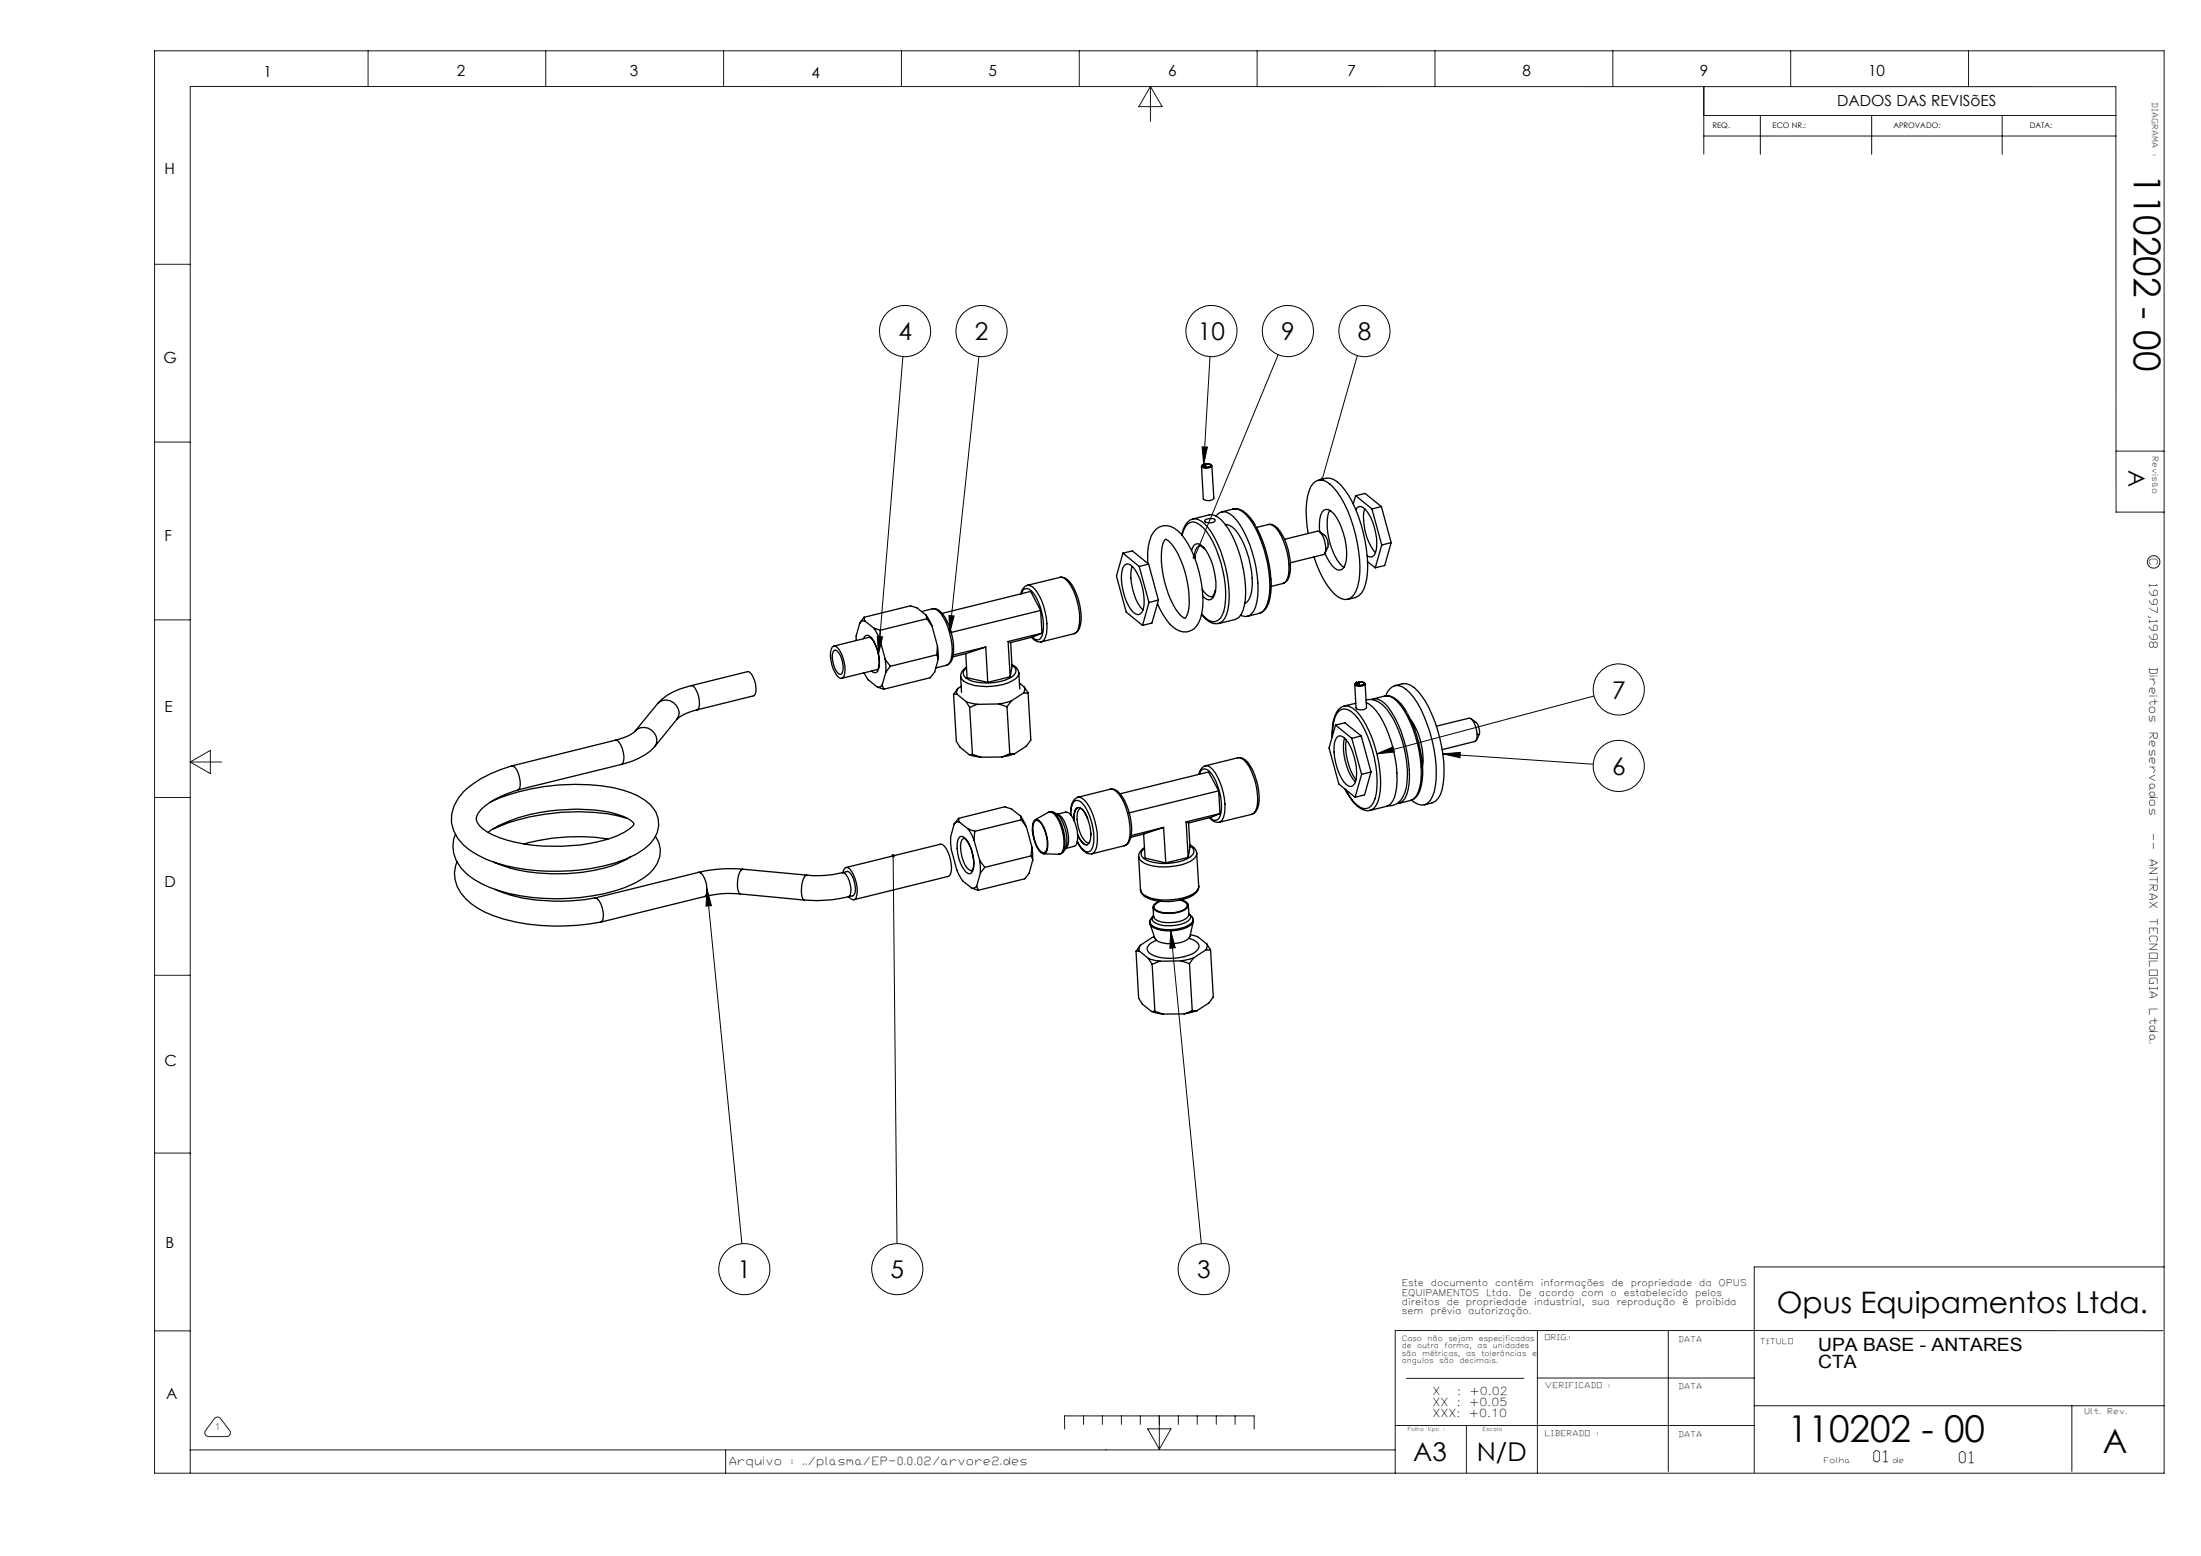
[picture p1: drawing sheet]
<svg xmlns="http://www.w3.org/2000/svg" width="420mm" height="297mm" viewBox="0 0 420 297" stroke-linecap="round" stroke-linejoin="round" font-family="sans-serif">
<g fill="none" stroke="#000" stroke-width=".19">
<path d="M172.3 68l-4.7 56.8M186.8 68l-5.6 52.8M230.9 68.1l-1.2 20.5M243.9 67.7l-16 38.7M259 67.9l-6.7 23.6M229.4 85.3h1l-.7 3.3zM181.1 117.5l1 .1-.9 3.2zM167.4 121.5l1 .1-.8 3.2zM304.2 132.9l-41.5 11M262.7 143.9l3.1-1.3 .3 .9zM275.3 143.9l3.4-.3-.1 1zM275.3 143.9l28.7 2"/>
<path d="M134.9 169.6l.8 3.3-1 .1zM134.9 169.6l6.7 67.8M170.4 163.4l.8 74M223.4 177.7l.9 3.2-1.1 .1zM223.4 177.7l5.8 59.7"/>
<circle cx="172.7" cy="63.2" r="4.9"/>
<circle cx="187.3" cy="63.2" r="4.9"/>
<circle cx="231.2" cy="63.2" r="4.9"/>
<circle cx="245.8" cy="63.2" r="4.9"/>
<circle cx="260.4" cy="63.2" r="4.9"/>
<circle cx="308.9" cy="131.6" r="4.9"/>
<circle cx="308.9" cy="146.2" r="4.9"/>
<circle cx="142" cy="242.2" r="4.9"/>
<circle cx="171.2" cy="242.2" r="4.9"/>
<circle cx="229.7" cy="242.2" r="4.9"/>
</g>
<g fill="none" stroke="#191924" stroke-width=".19">
<path d="M29.5 9.7h383.5v271.5h-383.5zM70.2 9.7v6.8M104.1 9.7v6.8M138.1 9.7v6.8M172 9.7v6.8M206 9.7v6.8M219.5 16.5v6.7M219.5 16.5l2.3 3.9h-4.5zM239.9 9.7v6.8M273.8 9.7v6.8M307.8 9.7v6.8M325.1 16.5v12.9"/>
<path d="M341.7 9.7v6.8M375.6 9.7v6.8M325.1 22h78.7M325.1 26h78.7M335.9 22v7.5M357.2 22v7.5M382.1 22v7.5M29.5 50.4h6.8M29.5 84.4h6.8M403.8 86.1h9.2M413 97.8h-9.2v-81.3h-367.5v264.6M29.5 118.3h6.8"/>
<path d="M29.5 152.2h6.8M36.3 145.4h6M36.3 145.4l3.8-2.2v4.5zM29.5 186.2h6.8M29.5 220.1h6.8M29.5 254h6.8M293.4 254v27.2M318.3 254v26.9M412.7 254h-146.5v27.2M413 241.8h-78.2v39.3M36.3 276.8h229.9M40.9 270.8a.74 .74 0 0 1 1.2 0l1.7 2.2a.72 .72 0 0 1 .1 .8 .72 .72 0 0 1-.6 .4h-3.5a.73 .73 0 0 1-.6-1.2z"/>
<path d="M138.5 276.8v4.4M203.2 272.8l-.1-2.5h36.2v2.5M206.8 270.3v1.6M210.4 270.3v1.6M214 270.3v1.6M217.6 270.3v1.6M219 272.7h4.4l-2.2 3.9zM221.2 270.3v6.4M224.9 270.3v1.6M228.5 270.3v1.6M232.1 270.3v1.6M235.7 270.3v1.6"/>
<path d="M266.2 272.1h68.6M268.4 263.1h22.4M279.8 272.1v9M293.4 263h41.4M334.8 268.3h78.2M395.4 268.3v12.5"/>
<circle cx="411" cy="107.2" r="1.19"/>
</g>
<path d="M167.4 121.5l1 .1-.8 3.2zM181.1 117.5l1 .1-.9 3.2zM229.4 85.3h1l-.7 3.3zM227.7 106.1l-.1 .3 .1 .2 .2-.2-.1 .3a.35 .35 0 0 0 .5-.4 .35 .35 0 0 0-.6-.2zM252.1 91.2a.37 .37 0 0 0 .1 .6l.1-.3-.1 .3a.35 .35 0 0 0 .4-.4 .35 .35 0 0 0-.5-.2zM262.7 143.9l3.1-1.3 .3 .9zM275.3 143.9l3.4-.3-.1 1zM223.4 177.7l.9 3.2-1.1 .1zM170.3 163.1a.34 .34 0 0 0-.1 .5 .34 .34 0 0 0 .5-.1 .34 .34 0 0 0-.3-.5v.4v-.4zM134.9 169.6l.8 3.3-1 .1z" fill="#000"/>
<g fill="none" stroke="#000" stroke-width=".25">
<path d="M227.6 99.1a3.5 3.5 0 0 0-2.1 3M227.6 99.1a2.61 2.61 0 0 1 2.3 .9 21.5 21.5 0 0 1 4.6 12.6 10.8 10.8 0 0 1-.8 5.4 2 2 0 0 1-2.9 .7l-1.5-1.4M227.6 99.1l3.2-.8a2.53 2.53 0 0 1 2.2 .9 19.7 19.7 0 0 1 4.5 11.2 11.8 11.8 0 0 1-.6 6.9l-.5 .5-.7 .4-3.2 .8M229.7 88.6h.1M229.7 88.6l.1 .1v.4M229.9 99.3a1.69 1.69 0 0 1 2 0 1.33 1.33 0 0 1-2 .1zM230 88.6h.1M230 88.6v.6M230 88.6l.1 .6M230.1 88.5l-.1 .1M230.1 88.5a.73 .73 0 0 1 1 .4l-.8 .3a.84 .84 0 0 1-.9-.3l.3-.3M230.1 88.5h.1"/>
<path d="M230.2 88.5l.6 .1 .3 .2a1.15 1.15 0 0 1-1.7 .1l.3-.3M230.2 88.5l-.2 .1M231.1 88.7l.1 .2a1.37 1.37 0 0 1-1.9 .1l.1-.2M231.2 88.9l.4 6.2a1.4 1.4 0 0 1-2 .1l-.3-6.2M232.1 98.5a1.72 1.72 0 0 1 2.6-.4 12.7 12.7 0 0 1 3.8 5.9 22.4 22.4 0 0 1 1.3 11 3.4 3.4 0 0 1-1.5 2.6l-.6 .1-1-.3M235.3 97.2a2.6 2.6 0 0 1 2.5 .8l.7 .7 1.1 1.6M235.3 97.2h.1M235.3 97.2a2.53 2.53 0 0 1 2.3 .9 19.6 19.6 0 0 1 4.3 9.7 15.2 15.2 0 0 1-.1 7.6 2.58 2.58 0 0 1-1.4 1.7M235.3 97.2l-2.2 .5M251.6 91.6a3.3 3.3 0 0 1 4.3 1.1 23.2 23.2 0 0 1 4.8 12.1 14.7 14.7 0 0 1-.5 7.7 3.1 3.1 0 0 1-3 1.9M252.3 97.7a1.06 1.06 0 0 1 1.7-.1 10.6 10.6 0 0 1 2.9 6.4 7.7 7.7 0 0 1-.5 4.3 1.09 1.09 0 0 1-1.7 .1 7.9 7.9 0 0 1-1.9-2.8 2.58 2.58 0 0 0 0-3.4l-1-.7v-.5a5.5 5.5 0 0 1 .5-3.3zM253.8 97.4a9.3 9.3 0 0 0 .1 6.6 7.9 7.9 0 0 0 2.6 4.3"/>
<path d="M258.7 94.6l-.5 1.6M258.7 94.6l3.1 2.6M258.7 94.6l1.8-.4 3.1 2.5M258.7 97.3l.2-.4a1.1 1.1 0 0 1 1.7 .4 10.7 10.7 0 0 1 1.9 8l-.2 .6a.9 .9 0 0 1-1.4 .2M260.4 97.1a10.3 10.3 0 0 0 2.1 8.4M261.8 97.2l1.9 6.8M263.6 96.7l-1.8 .5M263.6 96.7l1.9 6.9M164.1 118.9l-.7 2.5v.9M164.9 117.8l-.8 1.1M164.9 117.8l.1 .7M165 118.5a.96 .96 0 0 0-.9 .4"/>
<path d="M165 118.5l1.8 1.4M166.8 119.9l1.1 2M166.8 119.9l1.2 .4M175.9 116.7l2-.5a1.78 1.78 0 0 1 1.7 1 12.5 12.5 0 0 1 1.9 8.6l-.2 .6-.3 .4-.4 .2M176.7 117.4l1.1 2M176.7 117.4l-1.7-1.4-1.3-.4-8.8 2.2M176.7 117.4l.1 .7M176.8 118.1l1 1.3M176.8 118.1l-8.8 2.2M177.8 119.4l1.1 3.9M177.9 116.2a1.74 1.74 0 0 1 1.9 .9 11 11 0 0 1 1.9 8.8 1.52 1.52 0 0 1-1.1 1.1M194.9 113.3l.2-.5 .4-.4a1.47 1.47 0 0 1 1.7 .9 10.8 10.8 0 0 1 1.6 8.1l-.3 .5a1.06 1.06 0 0 1-1.5-.3"/>
<path d="M196 111.7a1.72 1.72 0 0 0-1.2 1.6M196 111.7a2.06 2.06 0 0 1 1.9 1.4 12.7 12.7 0 0 1 1.8 7.8 1.67 1.67 0 0 1-1 1.6M196 111.7l6.3-1.5a1.57 1.57 0 0 1 1.6 1 12.2 12.2 0 0 1 1.9 8.5l-.2 .7-.3 .4-.4 .2-6.2 1.5M198.6 116.5l-17.1 4.2M198.6 116.5l-1.9-3.6-16.9 4.2M198.6 116.5l.2 4.4M202.2 110.2a1.91 1.91 0 0 1 1.9 .9 12 12 0 0 1 2.1 8.1 1.89 1.89 0 0 1-1.3 1.8M214.3 105.6l1.8-.4 3.1 2.5M214.3 105.6l-1.3 4.4 1.9 6.8 3.1 2.6M214.3 105.6l3.1 2.5M214.6 107.9a1.1 1.1 0 0 1 1.7 .4 10.8 10.8 0 0 1 1.9 8l-.6 .9a1.39 1.39 0 0 1-1.8-.8 10.6 10.6 0 0 1-1.5-8zM216 108.1a10.4 10.4 0 0 0 2.1 8.3"/>
<path d="M217.4 108.1l1.9 6.9M219 107.6a9.5 9.5 0 0 1 1.1-6 2.91 2.91 0 0 1 4.7-.3 17.2 17.2 0 0 1 4.3 9.2 14.3 14.3 0 0 1-.4 8.3 3 3 0 0 1-5.1 .6 13 13 0 0 1-2.7-4.2M219.2 107.7l-1.8 .4M219.2 107.7l1.9 6.8M219.3 115l-1.3 4.4M221.1 114.5l-1.8 .5M221.1 114.5l-1.3 4.4-1.8 .5M222.3 103l.2-.1 .5 .3a13.6 13.6 0 0 1 3.4 7.1 14.4 14.4 0 0 1 .1 7.1l-.4 .6-.6-.4a15.9 15.9 0 0 1-3.7-9.1l-.2-1.2a8.8 8.8 0 0 1 .5-4zM225.6 102.2a2.76 2.76 0 0 1 2.1-2.6 5.5 5.5 0 0 1 3.2 2.8 21 21 0 0 1 2.6 14.3 2.13 2.13 0 0 1-2.3 1.9l-.6-.2-1.3-1.2M227.4 105.1a1.2 1.2 0 0 1 1.7-1.1 8.9 8.9 0 0 1 2.8 6l.1 1.1a4.6 4.6 0 0 1-.6 3.1 1.15 1.15 0 0 1-1.9-.4M229.4 112.5a2.4 2.4 0 0 0 1.8 1.4 1.39 1.39 0 0 0 .7-1.2M229.8 104.8a.96 .96 0 0 0-1-.6 2.25 2.25 0 0 0-.9 2.1"/>
<path d="M233.8 100.1a2.85 2.85 0 0 1 2.5 1.8 17.6 17.6 0 0 1 2.6 10.7 2.91 2.91 0 0 1-1.4 2.6M239.7 100.5a23.8 23.8 0 0 1 2.8 9.9M240.4 117.1l-2.4 .5M242 100.1a2.19 2.19 0 0 1 2 1.4 12.4 12.4 0 0 1 1.7 8.9l-.7 .9-2.4 .6M242 100.1l-2.3 .6M242.1 100.1a1.99 1.99 0 0 1 2.1 1.2 12.5 12.5 0 0 1 1.9 8.4 1.93 1.93 0 0 1-1.3 1.7M242.6 110.5v.3a8.4 8.4 0 0 1-1.3 5.7l-.9 .5M245.1 102.9l6.4-1.5a2.07 2.07 0 0 1 1.2 1.6 3.4 3.4 0 0 1-.1 2.8l-6.4 1.6M249.6 101.8a15.6 15.6 0 0 1 .6-9 2.16 2.16 0 0 1 3.6-.4 19 19 0 0 1 4.9 9.6 21.6 21.6 0 0 1 .4 9.9 3.3 3.3 0 0 1-1.8 2.5 2.87 2.87 0 0 1-2.7-1 17.3 17.3 0 0 1-3.9-7.1M260.9 107.2l1.5 1.2M263.7 104l-1.3 4.4M265.5 103.6l-1.8 .4"/>
<path d="M265.5 103.6l-1.3 4.3-1.8 .5M121.2 139.5l-.3 .4a9.1 9.1 0 0 1-3.5 1.4M121.2 139.5a2.42 2.42 0 0 1 3.2-.1 2.42 2.42 0 0 1 .6 3.1M125.5 134.3a2.43 2.43 0 0 1 2.9-.3 2.43 2.43 0 0 1 1.1 2.6l-.3 .7M125.5 134.3l-4.3 5.2M129.2 137.3l-4.2 5.2M131.9 130.9a12 12 0 0 0-6.4 3.4M131.9 130.9l10.8-2.7a1.25 1.25 0 0 1 1 1.1 4.8 4.8 0 0 1 .4 3.2l-.3 .3-10.8 2.7M131.9 130.9a1.18 1.18 0 0 1 1 1 3.9 3.9 0 0 1 .2 3.5l-.1 .1M133 135.5l-.4 .1a7.6 7.6 0 0 0-3.4 1.7M158.8 123.5l.3-.2a1.65 1.65 0 0 1 1.4 1.4 6.1 6.1 0 0 1 .5 4.4l-.2 .3-.3 .1a4.3 4.3 0 0 1-1.9-3.4 3.6 3.6 0 0 1 .2-2.6zM159.1 123.3l6.8-1.7a5.7 5.7 0 0 1 1.8 4.2 2.76 2.76 0 0 1-.3 2l-6.8 1.7"/>
<path d="M159.1 124.2l.3-.1a3.8 3.8 0 0 1 1.5 3.7l-.3 .9h-.3a3.7 3.7 0 0 1-1.5-3.1v-.6zM164.8 121.9l.4-.6a1.42 1.42 0 0 1 1.5 1 7.7 7.7 0 0 1 .9 5.5l-.2 .4-.3 .2h-.4l-.4-.3M164.9 128.4l.8 1.3 1.7 1.5M167.4 131.2l1.3 .3M167.9 121.9l1 3.9M168 120.3l-.1 1.6M168.3 130.7a.96 .96 0 0 1-.9 .5M168.3 130.7l.4 .8M168.9 125.8l1 1.4M168.9 125.8l.2 2.5M169.1 128.3l-.8 2.4M169.9 127.2l-.8 1.1"/>
<path d="M178.8 125l.2 .8M178.8 125l-8.9 2.2M178.9 123.3l.1 2.5M178.9 123.3l-.1 1.7M179 125.8l-.6 2.5-.9 1.1-8.8 2.1M180.6 127l-2 .5M182 132.5l.5 9 .7 1.1 1.7 1.4M182.6 132.5l1.8 1.4M182.6 132.5h-.6M182.8 131.4l-.3 .7 .1 .4M182.8 131.4l-.8 1.1M183.3 129.1l.2 3"/>
<path d="M183.4 131l-.6 .4M184.3 124.8l-2.5 .6M184.3 124.8l.2 4.6 4 .8M184.4 133.9l2.1 .5M184.4 133.9l.6 1.1M184.4 127.3a2.01 2.01 0 0 0-1.1 1.8M185 135l.6 9M186.5 134.4l-1.5 .6M188.1 123.5l.4 6.7M188.1 123.5l-6.2 1.5M188.1 123.5l-3.8 1.3M190.6 134.4h-4.1"/>
<path d="M190.6 134.4l1.6 .5M192.2 134.9l.5 9M192.4 122.4l.4 6.8M192.4 122.4l.5 .3M192.8 129.2l-4.3 1M192.9 122.7l.2 4.5-.3 2M193 133.8l-2.4 .6M193 133.8l-.8 1.1M193.1 126.9a1.88 1.88 0 0 1 1.3 1.5M193.1 127a1.16 1.16 0 0 1 .8 1 1.16 1.16 0 0 1-.7 1.1 10.1 10.1 0 0 1-8.3 .6 1.22 1.22 0 0 1-.7-2l.2-.2M194.4 128.4a1.67 1.67 0 0 1-1.2 1.5 10.5 10.5 0 0 1-9.3 .1l-.4-.4-.2-.5M194.4 128.4l.2 3.1"/>
<path d="M194.5 130.4l1 .8M195.3 132.3l-2.3 1.5M195.3 132.3h.9M195.5 131.2v.4l-.2 .7M195.5 131.2l.7 1.1M196.2 132.3l.5 8.9-.8 1.2-2.3 1.5M196.8 121.7a1.86 1.86 0 0 0 1.8 .8M198.6 122.5h.1M198.8 120.9l-6.4 1.5M198.8 120.9l-1.6 .7-4.3 1.1M254.8 138.4l-1.2 4.4 1.9 6.8 3.1 2.6M254.8 138.4l3.2 2.5"/>
<path d="M254.8 138.4l1.8-.4 3.2 2.5M256.5 134.8a2.64 2.64 0 0 0-1.8 1.9 11.5 11.5 0 0 0-.5 4M258.7 134.2l-2.2 .6a2.61 2.61 0 0 1 2.3 .9 21.5 21.5 0 0 1 4.6 12.6 8.5 8.5 0 0 1-1.2 6l-.8 .4M258.9 130.2l.1 .1M258.9 130.2v.1M258.9 130.3l.1 .5M259 130.3h.1M259.3 130.2h.1M259.3 130.2v.6M259.3 130.2v.1M259.3 130.3v.5M259.4 130.1l-.1 .1"/>
<path d="M259.4 130.1a.73 .73 0 0 1 .9 .5l-.8 .3a.81 .81 0 0 1-.9-.4l.3-.3M259.4 130.1v.1M259.4 130.2h.6l.3 .2a1.1 1.1 0 0 1-1.6 .1l.2-.2M259.4 130.2l-.1 .1M260.3 130.3l.2 .2a1.37 1.37 0 0 1-2 .1l.2-.2M260.5 130.5l.3 4.5a1.36 1.36 0 0 1-2 .1l-.3-4.5M260.7 133.6a3.7 3.7 0 0 1 3.9 1.8 21.5 21.5 0 0 1 3.8 14.9 3.8 3.8 0 0 1-3 3.5h-.7M260.7 134.1a9 9 0 0 1 3.8 4.8 23.4 23.4 0 0 1 1.8 12.3 3.2 3.2 0 0 1-1.7 2.7l-3.2 .8M261.7 133.5a1.8 1.8 0 0 1 1.9 .3 13.9 13.9 0 0 1 4.2 7.3 18.9 18.9 0 0 1 .7 10.5 2.24 2.24 0 0 1-1.9 1.8M264.2 132.9a2.6 2.6 0 0 1 2.5 .8l.7 .7 1.1 1.6M264.2 132.9h.1M264.2 132.9a2.3 2.3 0 0 1 2.3 .9 20.1 20.1 0 0 1 4.5 11.2 11.3 11.3 0 0 1-.7 6.8 1.57 1.57 0 0 1-1.1 1l-2.3 .5"/>
<path d="M264.2 132.9l-2.2 .5M264.4 132.8a2.25 2.25 0 0 1 1.6-1.8 2.25 2.25 0 0 1 2.3 .6 15.1 15.1 0 0 1 4 6.6 24.4 24.4 0 0 1 1.4 12.9 3.4 3.4 0 0 1-1.8 2.5 2.72 2.72 0 0 1-2.5-.8M266.1 130.9a3.4 3.4 0 0 1 4.4 1 24.1 24.1 0 0 1 4.8 12.2 15.8 15.8 0 0 1-.5 7.6 3.1 3.1 0 0 1-3 1.9M268.6 136.2a23.3 23.3 0 0 1 2.8 9.9M269.2 137.4a13.6 13.6 0 0 1 2.3 9.1 8.4 8.4 0 0 1-1.3 5.7l-.9 .5M274.1 138.6l6.3-1.5a1.9 1.9 0 0 1 1.2 1.6 3.3 3.3 0 0 1-.1 2.8l-6.3 1.6M280.7 137.2a2.64 2.64 0 0 1 1 4.1M86.9 159.2a6.5 6.5 0 0 0 2.3 7.7 21.4 21.4 0 0 0 10.1 4.1 41.5 41.5 0 0 0 19.8-1.5 11.4 11.4 0 0 0 6.3-4.7 4.7 4.7 0 0 0-.3-5.2M98.8 150.8a16.6 16.6 0 0 0-7 3.7 2.13 2.13 0 0 0-.7 2.5 7.9 7.9 0 0 0 4.3 2.9 34.8 34.8 0 0 0 22.3-.3 6.7 6.7 0 0 0 3.3-2.3 1.52 1.52 0 0 0-1.1-1 20.9 20.9 0 0 0-9.9-1.9 31.5 31.5 0 0 0-16.4 4.1l-.5 .4M98.8 150.8a1.19 1.19 0 0 0 .5-1.5 3.6 3.6 0 0 0-1.5-3.1 22.2 22.2 0 0 0-9.4 4.9 6.8 6.8 0 0 0 1 11 25.1 25.1 0 0 0 13.2 4.1 39.4 39.4 0 0 0 16.8-2.2 10.3 10.3 0 0 0 6-5.1 5.2 5.2 0 0 0-2.3-6.2 20.6 20.6 0 0 0-10.7-2.9 39.9 39.9 0 0 0-18.8 3.3M117.4 141.3a1.23 1.23 0 0 1 1.1 1 3.9 3.9 0 0 1 .2 3.5l-.1 .1M117.4 141.3l-19.7 4.9"/>
<path d="M118.6 145.9l-19.8 4.9M119.7 156.2a37.6 37.6 0 0 0-18.7-.3l-4 1.2-2.9 1.1M125 142.5a12.4 12.4 0 0 1-6.4 3.4M182.1 157.3l-.7 2.5v1.2l.1 1.2 1.1 3.9 1.1 2 1.8 1.4M182.9 156.2l-.8 1.1M182.9 156.2l.1 .7M183 156.9h-.5l-.4 .4M183 156.9l1.8 1.4M183.2 159.7a1.43 1.43 0 0 1 1.5 1 8.2 8.2 0 0 1 .9 5.5l-.5 .6a1.94 1.94 0 0 1-1.5-1.5 7.2 7.2 0 0 1-.6-5.3zM184.8 158.3l1 2M184.8 158.3l1.2 .4M184.9 144l2.2 .5"/>
<path d="M185.6 144l1.5 .5M185.6 144h-.7M186 158.7l-.2 1.6M191.2 144.5h-4.1M192.7 143.9l-1.5 .6M192.7 143.9h.9M193.6 143.9l-2.4 .6M194.8 155.8l-1.8-1.4-1.2-.4-8.9 2.2M194.8 155.8l1.1 2M194.8 155.8l.1 .7M194.9 156.5l1 1.3M194.9 156.5l-8.9 2.2"/>
<path d="M195.9 157.8l1 3.9M197.3 156.7l.3-.2a1.47 1.47 0 0 1 1.4 1.1 6.5 6.5 0 0 1 .6 5.1l-.2 .2a1.46 1.46 0 0 1-1.5-1.2 6.5 6.5 0 0 1-.6-5zM197.4 156.8l.3-.2a1.78 1.78 0 0 1 1.4 1.4 6.3 6.3 0 0 1 .5 4.4l-.2 .3-.3 .1a2.52 2.52 0 0 1-1.4-1.8 5.4 5.4 0 0 1-.3-4.2zM197.6 156.5l2.5-1.5a1.46 1.46 0 0 1 1.5 1 8.3 8.3 0 0 1 1.1 6.6l-.6 .5-3-.1M200.6 154.9a2.65 2.65 0 0 1 1.7 1.8 8.3 8.3 0 0 1 .6 5.8l-.4 .5-.5 .1M200.7 154.9l-.6 .2M200.9 155a3 3 0 0 1 1.9 2.1 6.7 6.7 0 0 1 .4 5l-.4 .6M201.7 155.4l1.7-.4a1.6 1.6 0 0 1 1.4 1.2 6.5 6.5 0 0 1 .6 5.1l-.3 .2-1.8 .5a2.25 2.25 0 0 0 .6-2.1 6.8 6.8 0 0 0-1.7-4.3l-.4-.2M204.3 155.5a3.2 3.2 0 0 1 1-2.7 1.97 1.97 0 0 1 1.8 1.3 11.4 11.4 0 0 1 1.5 7.5l-.6 .9a1.4 1.4 0 0 1-1.8-.9l-.6-1M205 156.6a2.91 2.91 0 0 1 .5-2.4 1.32 1.32 0 0 1 1.5 1 7.9 7.9 0 0 1 1 5.5l-.3 .4-.3 .2a2.23 2.23 0 0 1-1.8-1.9M205.6 159.3a3.4 3.4 0 0 0 1.7 2h.2M205.7 154.1a1.8 1.8 0 0 0-.7 1.9v.7"/>
<path d="M205.7 152.2a1.9 1.9 0 0 0-1.3 2l-.1 1.3M207.6 156.2l-.1-.1a2.3 2.3 0 0 0-1.3-1.8 1.25 1.25 0 0 0-.7 1.3 7.2 7.2 0 0 0 1.7 5.1l.3 .2 .4-.1M208.2 159v.4M211.9 150.7a1.74 1.74 0 0 1 1.8 .8 12 12 0 0 1 2.1 8.2 1.89 1.89 0 0 1-1.3 1.7M211.9 150.6l-6.2 1.6a1.78 1.78 0 0 1 1.6 1 12.4 12.4 0 0 1 1.9 8.5l-.2 .6-.6 .6M211.9 150.6a1.71 1.71 0 0 1 1.6 1 12.2 12.2 0 0 1 2 8.6l-.2 .6-.4 .4-.3 .2-6.2 1.5M218.2 159.2l-2.4 .6M218.2 159.2l.3 4.6 4 .9M222 157.9l.5 6.8M222 157.9l-6.1 1.6M222 157.9l-3.8 1.3M226.3 156.9l.4 6.8"/>
<path d="M226.3 156.9l.5 .2M226.8 157.1l.3 4.6-.4 2M228.8 147.8l.6-.9a1.5 1.5 0 0 1 1.8 .8 10.8 10.8 0 0 1 1.6 8.2 1.03 1.03 0 0 1-.9 .7 1.03 1.03 0 0 1-1-.5M229.9 146.2a1.87 1.87 0 0 0-1.1 1.6M229.9 146.2h.1M230 146.2a1.36 1.36 0 0 1 1.4 .7 11.5 11.5 0 0 1 2.1 9.1l-.3 .6-.5 .3M230.8 156.1a2.15 2.15 0 0 0 1.8 .8M232.6 151l-17.1 4.1M232.6 151l-2-3.6-16.9 4.1M232.6 151l.2 4.3M232.7 156.9l-.1 .1M232.8 155.3l-6.5 1.6"/>
<path d="M232.8 155.3l-1.7 .7-4.3 1.1M236.2 144.6a2.22 2.22 0 0 1 2.3 1.6 12.2 12.2 0 0 1 1.7 7.4 2.15 2.15 0 0 1-1.3 1.8M236.2 144.6a1.78 1.78 0 0 1 1.7 1 12.1 12.1 0 0 1 1.9 8.6l-.2 .6-.7 .6-6.2 1.5M236.2 144.6l-6.2 1.6M254.2 140.5a7.1 7.1 0 0 1 1.3-4.8 1.76 1.76 0 0 1 2.3 .1l.7 .6a20.5 20.5 0 0 1 4.3 12.5 9.4 9.4 0 0 1-.7 4.2 1.85 1.85 0 0 1-3.2 .5l-.7-.7-1.4-2.2M255.1 140.7l.4-.2a1.97 1.97 0 0 1 1.8 1.2 11.2 11.2 0 0 1 1.4 7.4l-.6 .9a1.35 1.35 0 0 1-1.7-.8 11.4 11.4 0 0 1-1.8-7.4zM256.6 140.9a10.4 10.4 0 0 0 2.1 8.4M256.7 150.6a7.4 7.4 0 0 0 3.6 4.1h1.1M256.9 141.2a11.2 11.2 0 0 0 1.9 7.6M258 140.9l1.8 6.9M259.8 140.5l-1.8 .4M259.8 140.5l1.8 6.9"/>
<path d="M259.8 147.8l-1.2 4.4M261.6 147.4l-1.8 .4M261.6 147.4l-1.2 4.3-1.8 .5M275.3 143.9v.1M275.3 144h.1M87.2 164.5a6.4 6.4 0 0 0 1.7 7.1 18 18 0 0 0 9.7 4.4 42.5 42.5 0 0 0 16.2-.1 3.8 3.8 0 0 0-.5-4l-.6-.5a37.8 37.8 0 0 1-16.2-.5l-3-1.1M116 160.2a36.9 36.9 0 0 0-16 .9M120.2 163.6a17.7 17.7 0 0 1-6.8 2.5 34.7 34.7 0 0 1-18.3-1.1l-.8-.4M133.3 166.5a1.26 1.26 0 0 1 1.1 1 3.9 3.9 0 0 1 .2 3.6h-.2M133.3 166.5l-19.8 4.9M134.4 171.1l-19.7 4.9M141.3 170.6a19.3 19.3 0 0 0-6.9 .5"/>
<path d="M141.3 170.6l12.2 1.2M141.7 165.9l-.8-.1a26.2 26.2 0 0 0-7.6 .7M141.7 165.9a1.14 1.14 0 0 0-.8 1.2l-.1 .7a4 4 0 0 0 .3 2.8h.2M141.7 165.9l12.2 1.1M153.9 167a2.83 2.83 0 0 0-1 2.6 2.35 2.35 0 0 0 .6 2.2M160.8 166.6l-.6 .1a19 19 0 0 1-6.3 .3M160.8 166.6a1.24 1.24 0 0 1 1.1 1 3.7 3.7 0 0 1 .1 3.5l-.1 .1M160.9 166.5a.76 .76 0 0 1 .3-.8 .76 .76 0 0 1 .9 .1 6.4 6.4 0 0 1 1.3 5.5l-.3 .4a.92 .92 0 0 1-1.1-.5M161.4 165.6l18-4.5a1.67 1.67 0 0 1 1.4 1.4 6.7 6.7 0 0 1 .6 4.4l-.5 .4-18 4.4M161.6 166.4l.1-.1a3.7 3.7 0 0 1 1.5 3.2 1.31 1.31 0 0 1-.5 1.5M161.7 166.3l-.9 .3M161.9 171.2a27 27 0 0 1-8.4 .6"/>
<path d="M162.8 171l-.9 .2M183.9 160a1.88 1.88 0 0 0-.6 2 5.9 5.9 0 0 0 1.7 4l.5 .2a4.5 4.5 0 0 0 0-3.6 4 4 0 0 0-1.6-2.6M185.5 169.5l1.2 .4M185.8 160.3l1.1 3.9M186.4 169.1a.96 .96 0 0 1-.9 .4M186.4 169.1l.3 .8M186.9 164.2l1 1.4M186.9 164.2l.2 2.4M187.1 166.6l-.7 2.5M187.9 165.6l-.8 1M196.7 163.4l.4 .8M196.7 163.4l-8.8 2.2"/>
<path d="M196.9 161.7l.2 2.5M196.9 161.7l-.2 1.7M197.1 164.2l-.7 2.4-.9 1.1-8.8 2.2M205.6 160.7a2.94 2.94 0 0 0 2.8 2.2M217.3 163.5l.3 6.3M217.6 169.8h.1M218.4 161.8a1.9 1.9 0 0 0-1.1 1.7M219.5 175.6v.8M220.1 175l.1 .1M220.3 178.8l-.4 .1-2.3 1.5M225.2 171.8a1.24 1.24 0 0 1 1.3 1.2 2.35 2.35 0 0 1-2 1.1 4.9 4.9 0 0 1-4.2-.6l-.1-.4a1.73 1.73 0 0 1 1.3-1.1M225.4 171.8a1.47 1.47 0 0 1 1.4 1.1 2.25 2.25 0 0 1-1.9 1.2 6.2 6.2 0 0 1-4.5-.4l-.3-.3a1.13 1.13 0 0 1 1-1.4h.2"/>
<path d="M226.7 163.7l-4.2 1M226.8 172.8l.1 1.7a1.45 1.45 0 0 1-1.1 1.1 6.9 6.9 0 0 1-5.3-.1l-.4-.6-.1-1.7M226.8 174.4l.4 .6a1.98 1.98 0 0 1-1.6 1.4 7.1 7.1 0 0 1-5.5-.4 .79 .79 0 0 1 0-1.2M226.9 179.1a2.97 2.97 0 0 1 1.8 1.2 1.53 1.53 0 0 1-1 1.7 9.8 9.8 0 0 1-8.2 .1 1.14 1.14 0 0 1-.6-1.2 1.14 1.14 0 0 1 .8-1l1-.4M227 174.5l.6 .9v.4a5 5 0 0 1-4.2 1.6 5.5 5.5 0 0 1-3.8-.9l-.2-.4 .1-.4 .5-.8M227 161.3a1.92 1.92 0 0 1 1.4 1.6M227 161.4a1.17 1.17 0 0 1 .8 1 1.17 1.17 0 0 1-.6 1.1 10.1 10.1 0 0 1-8.4 .7 1.23 1.23 0 0 1-1-.8 1.23 1.23 0 0 1 .4-1.3l.2-.2M227.2 178.4l1.3 .4 1.8 1.4M227.6 175.3v.7M227.6 176l-.5 2.7a2.82 2.82 0 0 1-2.7 1.4 4.5 4.5 0 0 1-3.9-.9l-1-2.8M227.6 176a1.8 1.8 0 0 1-1.4 1.1 8.1 8.1 0 0 1-6.1 0l-.6-.7M228.4 162.9a1.77 1.77 0 0 1-1.2 1.5 11.6 11.6 0 0 1-8.8 .4 1.64 1.64 0 0 1-1.1-1.3"/>
<path d="M228.4 162.9l.3 6.3M228.7 169.1a1.73 1.73 0 0 1-1 1.7 10.4 10.4 0 0 1-9 .4 1.71 1.71 0 0 1-1-1.4M228.7 169.2a1.74 1.74 0 0 1-1.2 1.5 11.5 11.5 0 0 1-8.7 .4 1.62 1.62 0 0 1-1.2-1.3M228.7 169.1v.1M216.8 181.6l.5 8.9 .7 1.2 1.7 1.4M217.4 181.5l1.7 1.4M217.4 181.5l-.6 .1M217.6 180.4l-.3 .7 .1 .4M217.6 180.4l-.8 1.2M219.1 182.9l2.3 .6M219.1 182.9l.8 1.2M219.7 193.1l2.2 .5"/>
<path d="M219.9 184.1l.5 8.9M220.4 193l1.5 .6M220.4 193l-.7 .1M221.4 183.5l-1.5 .6M225.4 183.4l-4 .1M225.4 183.4l1.6 .5M226 193.5l-4.1 .1M227 183.9l.5 9M227.5 192.9l-1.5 .6M227.5 192.9h.9M227.8 182.8l-2.4 .6M227.8 182.8l-.8 1.1"/>
<path d="M228.4 192.9l-2.4 .6M230.1 181.3l-2.3 1.5M230.1 181.3h.9M230.3 180.2l.1 .4-.3 .7M230.3 180.2l.7 1.1M231 181.3l.5 9-.8 1.1-2.3 1.5"/>
</g>
<g font-size="7.1">
<text x="407.2" y="33.2" transform="rotate(90 407.2 33.2)">110202 - 00</text>
<text x="341.2" y="275.3">110202 - 00</text>
</g>
<text font-size="6.3" x="401.3" y="277.4">A</text>
<text font-size="5.6" x="339.1" y="250.7">Opus Equipamentos Ltda.</text>
<g font-size="4.9">
<text x="269.7" y="278.9">A3</text>
<text x="281.8" y="278.9">N/D</text>
</g>
<g font-size="4.7">
<text x="171.4" y="64.9">4</text>
<text x="186" y="64.9">2</text>
<text x="228.6" y="64.9">10</text>
<text x="244.5" y="64.9">9</text>
<text x="259.1" y="64.9">8</text>
<text x="307.6" y="133.3">7</text>
<text x="307.6" y="147.9">6</text>
<text x="140.8" y="244">1</text>
<text x="170" y="244">5</text>
<text x="228.4" y="244">3</text>
</g>
<text font-size="4.4" x="406.2" y="89.7" transform="rotate(90 406.2 89.7)">A</text>
<g font-size="3.5">
<text x="346.9" y="257.8">UPA BASE - ANTARES</text>
<text x="346.9" y="261.1">CTA</text>
</g>
<g font-size="3">
<text x="357.6" y="279.1">01</text>
<text x="373.9" y="279.2">01</text>
</g>
<g font-size="2.9">
<text x="50.3" y="14.7">1</text>
<text x="87.2" y="14.6">2</text>
<text x="120.2" y="14.6">3</text>
<text x="154.8" y="15">4</text>
<text x="188.7" y="14.6">5</text>
<text x="222.9" y="14.6">6</text>
<text x="257.1" y="14.6">7</text>
<text x="290.5" y="14.6">8</text>
<text x="324.4" y="14.6">9</text>
<text x="356.5" y="14.4">10</text>
<text x="350.6" y="20.3">DADOS DAS REVISõES</text>
<text x="31.4" y="33.1">H</text>
<text x="31.2" y="69.4">G</text>
<text x="31.4" y="103.3">F</text>
<text x="31.4" y="135.8">E</text>
<text x="31.4" y="169.4">D</text>
<text x="31.4" y="203.4">C</text>
<text x="31.6" y="238.2">B</text>
<text x="31.7" y="267">A</text>
</g>
<g font-size="2.1">
<text x="410.2" y="106.7" transform="rotate(90 410.2 106.7)">C</text>
<text x="410.2" y="111.6" transform="rotate(90 410.2 111.6)">1997,1998</text>
<text x="410.2" y="127.5" transform="rotate(90 410.2 127.5)">Direitos</text>
<text x="410.2" y="139.9" transform="rotate(90 410.2 139.9)">Reservados</text>
<text x="410.2" y="159.3" transform="rotate(90 410.2 159.3)">--</text>
<text x="410.2" y="164.1" transform="rotate(90 410.2 164.1)">ANTRAX</text>
<text x="410.2" y="175.4" transform="rotate(90 410.2 175.4)">TECNOLOGIA</text>
<text x="410.2" y="192.7" transform="rotate(90 410.2 192.7)">Ltda.</text>
<text x="273.3" y="266.3">X</text>
<text x="273.3" y="268.4">XX</text>
<text x="278" y="268.4">:</text>
<text x="278.1" y="266.3">:</text>
<text x="280.3" y="268.4">+0.05</text>
<text x="280.4" y="266.3">+0.02</text>
<text x="273.3" y="270.5">XXX:</text>
<text x="280.3" y="270.5">+0.10</text>
<text x="139.3" y="279.7">Arquivo</text>
<text x="151.2" y="279.7">:</text>
<text x="153.3" y="279.7">../plasma/EP-0.0.02/arvore2.des</text>
</g>
<g font-size="1.8">
<text x="267.5" y="245.6">Este</text>
<text x="273" y="245.6">documento</text>
<text x="285.3" y="245.6">contém</text>
<text x="294" y="245.6">informações</text>
<text x="307.5" y="245.6">de</text>
<text x="311.2" y="245.6">propriedade</text>
<text x="324.2" y="245.6">da</text>
<text x="328" y="245.6">OPUS</text>
<text x="267.5" y="247.3">EQUIPAMENTOS</text>
<text x="267.5" y="249.1">direitos</text>
<text x="267.5" y="250.8">sem</text>
<text x="273" y="250.8">prévia</text>
<text x="276.1" y="249.1">de</text>
<text x="279.7" y="249.1">propriedade</text>
<text x="280.2" y="250.8">autorização.</text>
<text x="283.6" y="247.3">Ltda.</text>
<text x="289.8" y="247.3">De</text>
<text x="292.7" y="249.1">industrial,</text>
<text x="293.6" y="247.3">acordo</text>
<text x="301.8" y="247.3">com</text>
<text x="303.7" y="249.1">sua</text>
<text x="307.4" y="247.3">o</text>
<text x="308.5" y="249.1">reprodução</text>
<text x="309.9" y="247.3">estabelecido</text>
<text x="321" y="249.1">é</text>
<text x="323.5" y="247.3">pelos</text>
<text x="323.5" y="249.1">proibida</text>
</g>
<text font-size="1.7" x="40.9" y="273">1</text>
<g font-size="1.5">
<text x="410.7" y="19.7" transform="rotate(90 410.7 19.7)">DIAGRAMA</text>
<text x="326.8" y="24.4">REQ.</text>
<text x="338.3" y="24.4">ECO NR.:</text>
<text x="361.3" y="24.4">APROVADO:</text>
<text x="387.3" y="24.4">DATA:</text>
<text x="410.7" y="29.6" transform="rotate(90 410.7 29.6)">:</text>
<text x="410.7" y="87.3" transform="rotate(90 410.7 87.3)">Revisão</text>
<text x="294.9" y="255.8">ORIG.:</text>
<text x="320.4" y="256.1">DATA</text>
<text x="336" y="256.6">TÍTULO</text>
<text x="294.9" y="265">VERIFICADO</text>
<text x="307.1" y="265">:</text>
<text x="320.4" y="265.2">DATA</text>
<text x="397.9" y="270">Ult.</text>
<text x="402.3" y="270">Rev.</text>
<text x="294.9" y="274">LIBERADO</text>
<text x="304.8" y="274">:</text>
<text x="320.4" y="274.2">DATA</text>
<text x="348.2" y="279.2">Folha</text>
<text x="361.3" y="279.2">de</text>
</g>
<g font-size="1.4">
<text x="267.5" y="256">Caso</text>
<text x="267.5" y="257.4">de</text>
<text x="270.4" y="257.4">outra</text>
<text x="272.4" y="256">não</text>
<text x="275.7" y="257.4">forma,</text>
<text x="276.4" y="256">sejam</text>
<text x="282" y="257.4">as</text>
<text x="282.2" y="256">especificadas</text>
<text x="284.9" y="257.4">unidades</text>
<text x="267.5" y="258.8">são</text>
<text x="267.5" y="260.2">angulos</text>
<text x="271.4" y="258.8">métricas,</text>
<text x="274.7" y="260.2">são</text>
<text x="278.5" y="260.2">decimais.</text>
<text x="279.8" y="258.8">as</text>
<text x="282.7" y="258.8">tolerâncias</text>
<text x="292.4" y="258.8">e</text>
</g>
<g font-size="1">
<text x="268.6" y="273.1">Folha</text>
<text x="272.5" y="273.1">tipo</text>
<text x="275.4" y="273.1">:</text>
<text x="282.9" y="273.1">Escala</text>
</g>
</svg>
